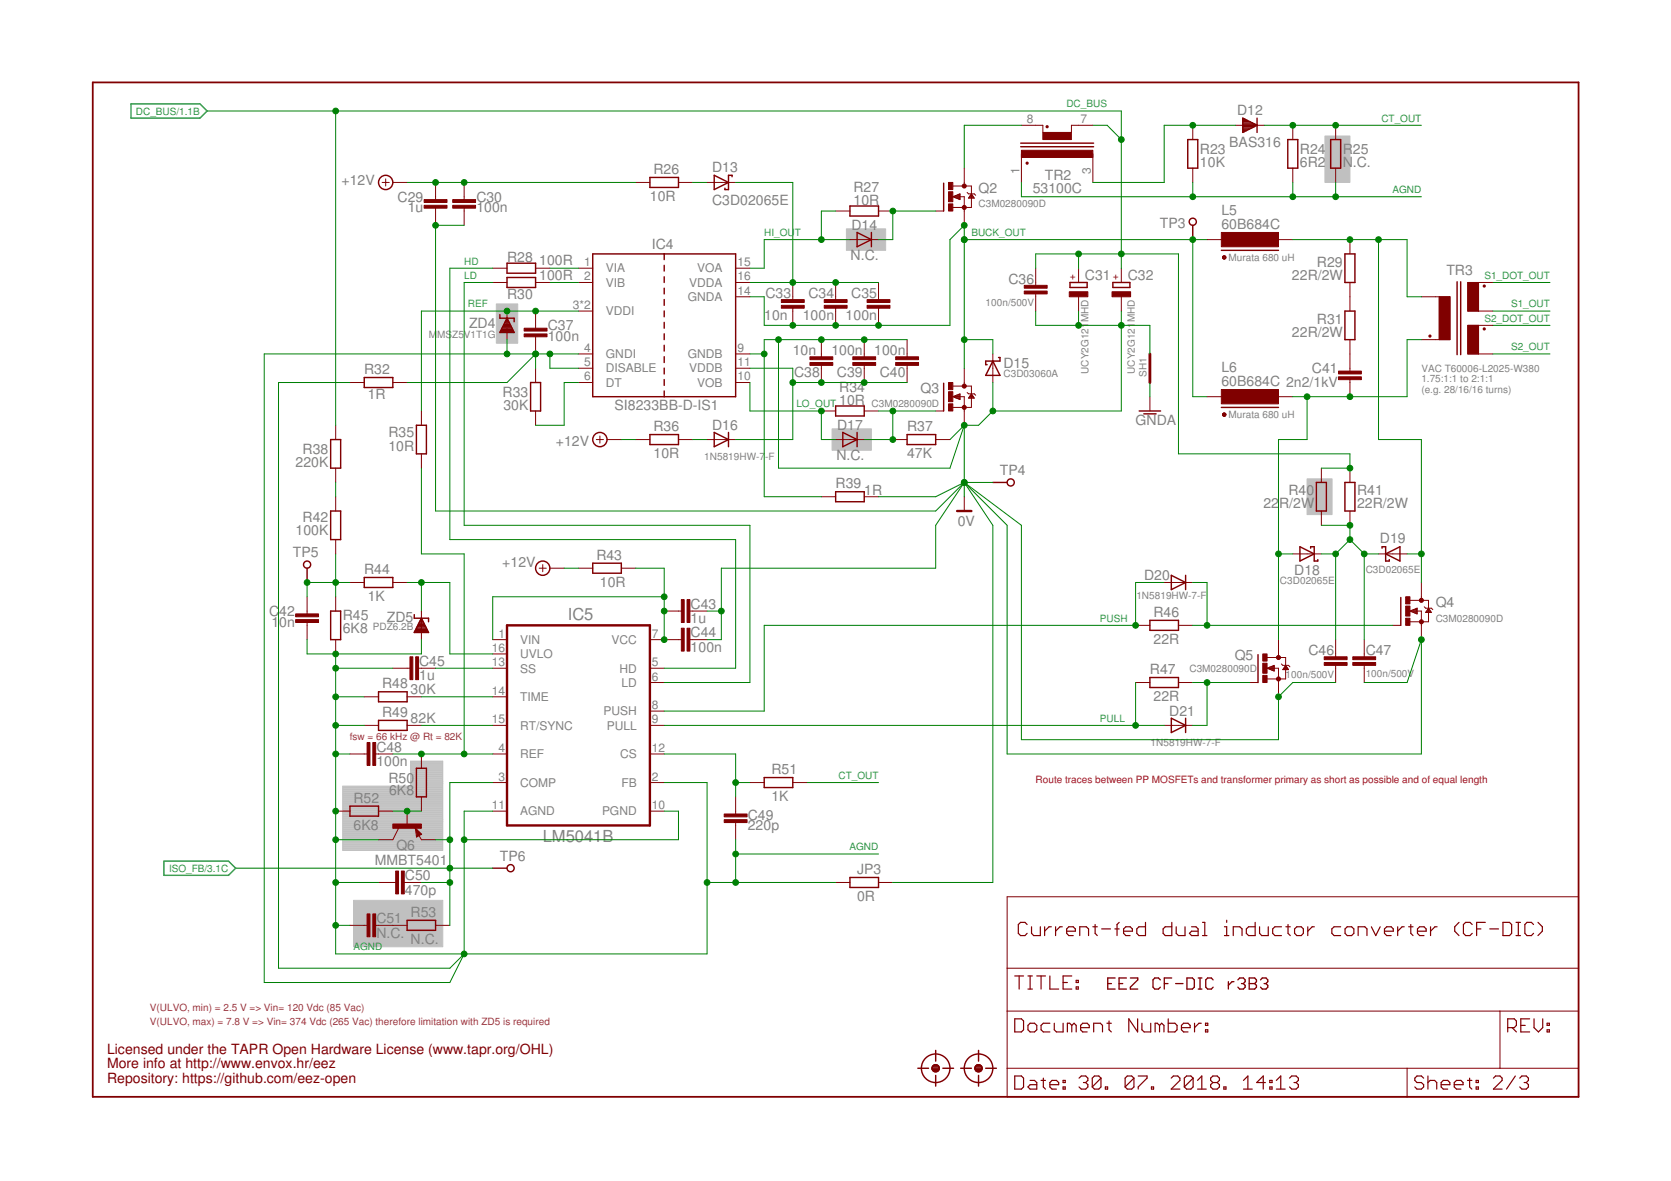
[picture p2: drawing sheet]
<svg xmlns="http://www.w3.org/2000/svg" width="297mm" height="210mm" viewBox="0 0 297 210" stroke-linecap="round" stroke-linejoin="round" font-family="sans-serif">
<g fill="#c0c0c0" stroke="#c0c0c0" stroke-width=".18">
<path d="M150.5 40.7h6.9v3.8h-6.9z"/>
<path d="M147.9 76.2h7v3.8h-7z"/>
<path d="M88.2 54h3.8v7h-3.8z"/>
<path d="M62.8 160h15.9v8.3h-15.9z"/>
<path d="M232.3 85.1h4.5v6.4h-4.5z"/>
<path d="M235.5 24.2h4.5v8.2h-4.5z"/>
</g>
<g fill="none" stroke="#c0c0c0" stroke-width=".18">
<path d="M60.9 140h17.8M60.9 139.8h17.8M73 139.6h5.7M73 139.5h5.7M73 139.3h5.7M73 139.2h5.7M73 139.1h5.7M73 139h5.7M73 138.9h5.7M73 138.7h5.7M73 138.6h5.7M73 138.5h5.7"/>
<path d="M73 138.4h5.7M73 138.3h5.7M73 138.1h5.7M73 138h5.7M73 137.9h5.7M73 137.8h5.7M73 137.6h5.7M73 137.5h5.7M73 137.4h5.7M73 137.3h5.7M73 137.2h5.7M73 137.1h5.7"/>
<path d="M73 136.9h5.7M73 136.8h5.7M73 136.7h5.7M73 136.6h5.7M73 136.4h5.7M73 136.3h5.7M73 136.2h5.7M73 136.1h5.7M73 136h5.7M73 135.8h5.7M73 135.7h5.7M73 135.6h5.7"/>
<path d="M73 135.5h5.7M73 135.4h5.7M78.7 139.7h-17.8v11.5h17.8v-15.9h-5.7v4.4M60.9 151h17.8M60.9 150.9h17.8M60.9 150.8h17.8M60.9 150.7h17.8M60.9 150.6h17.8M60.9 150.4h17.8M60.9 150.3h17.8M60.9 150.2h17.8M60.9 150.1h17.8"/>
<path d="M60.9 150h17.8M60.9 149.8h17.8M60.9 149.7h17.8M60.9 149.6h17.8M60.9 149.5h17.8M60.9 149.4h17.8M60.9 149.2h17.8M60.9 149.1h17.8M60.9 149h17.8M60.9 148.9h17.8M60.9 148.8h17.8M60.9 148.6h17.8"/>
<path d="M60.9 148.5h17.8M60.9 148.4h17.8M60.9 148.3h17.8M60.9 148.1h17.8M60.9 148h17.8M60.9 147.9h17.8M60.9 147.8h17.8M60.9 147.7h17.8M60.9 147.6h17.8M60.9 147.4h17.8M60.9 147.3h17.8M60.9 147.2h17.8"/>
<path d="M60.9 147.1h17.8M60.9 146.9h17.8M60.9 146.8h17.8M60.9 146.7h17.8M60.9 146.6h17.8M60.9 146.5h17.8M60.9 146.3h17.8M60.9 146.2h17.8M60.9 146.1h17.8M60.9 146h17.8M60.9 145.9h17.8M60.9 145.7h17.8"/>
<path d="M60.9 145.6h17.8M60.9 145.5h17.8M60.9 145.4h17.8M60.9 145.2h17.8M60.9 145.1h17.8M60.9 145h17.8M60.9 144.9h17.8M60.9 144.8h17.8M60.9 144.7h17.8M60.9 144.5h17.8M60.9 144.4h17.8M60.9 144.3h17.8"/>
<path d="M60.9 144.2h17.8M60.9 144h17.8M60.9 143.9h17.8M60.9 143.8h17.8M60.9 143.7h17.8M60.9 143.6h17.8M60.9 143.4h17.8M60.9 143.3h17.8M60.9 143.2h17.8M60.9 143.1h17.8M60.9 143h17.8M60.9 142.8h17.8"/>
<path d="M60.9 142.7h17.8M60.9 142.6h17.8M60.9 142.5h17.8M60.9 142.4h17.8M60.9 142.2h17.8M60.9 142.1h17.8M60.9 142h17.8M60.9 141.9h17.8M60.9 141.8h17.8M60.9 141.6h17.8M60.9 141.5h17.8M60.9 141.4h17.8"/>
<path d="M60.9 141.3h17.8M60.9 141.2h17.8M60.9 141h17.8M60.9 140.9h17.8M60.9 140.8h17.8M60.9 140.7h17.8M60.9 140.5h17.8M60.9 140.4h17.8M60.9 140.3h17.8M60.9 140.2h17.8M60.9 140.1h17.8"/>
</g>
<g fill="none" stroke="#800000" stroke-width=".21">
<path d="M180.4 173.5h1.5M181.2 173.5v2.3M182.6 164.3l-.4-.4h-.8l-.4 .4v1.6l.4 .4h.8l.4-.4M182.7 173.5h.8M182.7 175.8h.8M183.1 173.5v2.3M183.4 164.7v1.2l.3 .4h1.2v-1.6M184.3 173.5h1.5M185.1 173.5v2.3M185.7 164.7v1.6M186.6 173.5v2.3h1.6M186.9 164.7h-.4l-.8 .8"/>
<path d="M187.6 164.7v1.6M188.8 164.7h-.4l-.8 .8M189 174.6h.7M189.6 165.5h1.6v-.4l-.4-.4h-.8l-.4 .4v.8l.4 .4h.8M190.5 173.5h-1.5v2.3h1.5M191.3 175.4h.4v.4h-.4zM191.3 174.2h.4v.4h-.4zM191.9 166.3v-1.6h1.2l.4 .4v1.2M194.3 164.7h.8M194.7 164.3v1.6l.4 .4M195.8 165.1h1.6M198.2 165.1h.7"/>
<path d="M198.9 163.9l-.3 .4v2M199.7 165.5h1.6v-.4l-.4-.4h-.8l-.4 .4v.8l.4 .4h.8M203.6 163.9v2.4h-1.1l-.4-.4v-.8l.4-.4h1.1M208.3 163.9v2.4h-1.2l-.3-.4v-.8l.3-.4h1.2M209.1 164.7v1.2l.4 .4h1.2v-1.6M211.8 164.7h.8l.4 .4v1.2h-1.2l-.4-.4 .4-.4h1.2M213.8 163.9h.4v2.4M213.8 166.3h.7M217.7 166.3h.7M217.7 164.7h.4v1.6M218.1 163.6v.3M219.2 166.3v-1.6h1.2l.4 .4v1.2"/>
<path d="M223.1 163.9v2.4h-1.1l-.4-.4v-.8l.4-.4h1.1M223.9 164.7v1.2l.4 .4h1.1v-1.6M227.8 164.7h-1.2l-.4 .4v.8l.4 .4h1.2M228.6 164.7h.8M229 164.3v1.6l.4 .4M230.1 165.1l.4-.4h.8l.4 .4v.8l-.4 .4h-.8l-.4-.4zM232.5 164.7v1.6M233.6 164.7h-.3l-.8 .8M238.3 164.7h-1.1l-.5 .4v.8l.5 .4h1.1M239.5 164.7h.8l.4 .4v.8l-.4 .4h-.8l-.4-.4v-.8zM241.4 166.3v-1.6h1.2l.4 .4v1.2M243.8 164.7l.8 1.6 .7-1.6"/>
<path d="M246.1 165.5h1.6v-.4l-.4-.4h-.8l-.4 .4v.8l.4 .4h.8M248.5 164.7v1.6M249.6 164.7h-.4l-.7 .8M250.4 164.7h.8M250.8 164.3v1.6l.4 .4M252 165.5h1.5v-.4l-.4-.4h-.8l-.3 .4v.8l.3 .4h.8M254.3 164.7v1.6M255.5 164.7h-.4l-.8 .8M259.4 163.9l-.8 .8v.8l.8 .8M261.7 164.3l-.4-.4h-.8l-.4 .4v1.6l.4 .4h.8l.4-.4M262.5 165.1h.7M264 163.9h-1.5v2.4"/>
<path d="M264.8 165.1h1.6M267.2 163.9h1.1l.4 .4v1.6l-.4 .4h-1.1zM269.5 163.9h.8M269.5 166.3h.8M269.9 163.9v2.4M272.6 164.3l-.4-.4h-.8l-.3 .4v1.6l.3 .4h.8l.4-.4M273.4 163.9l.8 .8v.8l-.8 .8M180.4 181.1h1.2l.3 .4v1.5l-.3 .4h-1.2zM180.4 191.2h1.2l.3 .4v1.6l-.3 .4h-1.2zM182.7 182.2l.4-.3h.8l.4 .3v.8l-.4 .4h-.8l-.4-.4zM183.1 192h.8l.4 .4v1.2h-1.2l-.4-.4 .4-.4h1.2M185.1 192h.7"/>
<path d="M185.5 191.6v1.6l.3 .4M186.6 192.8h1.6v-.4l-.4-.4h-.8l-.4 .4v.8l.4 .4h.8M186.6 181.9h-1.1l-.4 .3v.8l.4 .4h1.1M187.4 181.9v1.1l.4 .4h1.2v-1.5M189 193.2h.4v.4h-.4zM189 192h.4v.4h-.4zM190.5 182.2l-.4-.3h-.4v1.5M190.5 182.2l.4-.3 .4 .3v1.2M190.5 182.2v1.2M191.8 191.6l.4-.4h.8l.4 .4v.4l-.4 .4M192.1 182.6h1.5v-.4l-.3-.3h-.8l-.4 .3v.8l.4 .4h.8M192.6 192.4h.4"/>
<path d="M193 192.4l.4 .4v.4l-.4 .4h-.8l-.4-.4M194.4 183.4v-1.5h1.2l.4 .3v1.2M195.7 191.6v1.6l-.4 .4h-.8l-.3-.4M195.7 191.6l-.4-.4h-.8l-.3 .4v1.6M195.7 191.6l-1.5 1.6M196.5 193.2h.4v.4h-.4zM196.8 181.9h.7M197.1 181.5v1.5l.4 .4M201.6 191.6v1.6l-.4 .4h-.8l-.4-.4M201.6 191.6l-.4-.4h-.8l-.4 .4v1.6M201.6 191.6l-1.6 1.6M202.2 181.1v2.3l-1.5-2.3v2.3"/>
<path d="M202.3 191.2h1.6v.4l-1.6 1.6v.4M203 181.9v1.1l.4 .4h1.2v-1.5M204.7 193.2h.4v.4h-.4zM206.1 182.2l-.4-.3h-.4v1.5M206.1 182.2v1.2M206.1 182.2l.4-.3 .4 .3v1.2M207.7 181.1v2.3h1.2l.3-.4v-.8l-.3-.3h-1.2M208.2 191.6l.4-.4h.8l.3 .4v.4l-1.5 1.6h1.5M210 182.6h1.6v-.4l-.4-.3h-.8l-.4 .3v.8l.4 .4h.8M212.1 191.6v1.6l-.4 .4h-.8l-.4-.4M212.1 191.6l-.4-.4h-.8l-.4 .4v1.6M212.1 191.6l-1.6 1.6"/>
<path d="M212.3 181.9v1.5M212.9 193.6h1.5M212.9 192l.7-.8v2.4M213.5 181.9h-.4l-.8 .7M214.3 183h.4v.4h-.4zM214.3 181.9h.4v.3h-.4zM215.6 192.4l-.4 .4v.4l.4 .4h.8l.4-.4v-.4l-.4-.4M215.6 192.4l-.4-.4v-.4l.4-.4h.8l.4 .4v.4l-.4 .4M215.6 192.4h.8M217.6 193.2h.3v.4h-.3zM221 193.6h1.6M221 192l.8-.8v2.4"/>
<path d="M224.9 192.4h-1.5l1.2-1.2v2.4M225.7 193.2h.4v.4h-.4zM225.7 192h.4v.4h-.4zM226.9 193.6h1.6M226.9 192l.8-.8v2.4M229.2 191.6l.4-.4h.8l.4 .4v.4l-.4 .4M230 192.4h.4M230.4 192.4l.4 .4v.4l-.4 .4h-.8l-.4-.4M253.1 191.6l-.4-.4h-.8l-.4 .4v.4l.4 .4h.8l.4 .4v.4l-.4 .4h-.8l-.4-.4M253.8 192.4l.4-.4h.8l.4 .4v1.2M253.8 191.2v2.4M256.2 192.8h1.5v-.4l-.4-.4h-.7l-.4 .4v.8l.4 .4h.7"/>
<path d="M258.5 192.8h1.6v-.4l-.4-.4h-.8l-.4 .4v.8l.4 .4h.8M260.9 192h.7M261.2 191.6v1.6l.4 .4M262.4 193.2h.4v.4h-.4zM262.4 192h.4v.4h-.4zM265.5 191.6l.4-.4h.7l.4 .4v.4l-1.5 1.6h1.5M268 182.6h1.2l.4-.4v-.7l-.4-.4h-1.2v2.3M268.8 182.6l.8 .8M269.4 191.2l-1.6 2.4M270.2 191.6l.3-.4h.8l.4 .4v.4l-.4 .4M270.3 182.2h.8M270.9 192.4h.4"/>
<path d="M271.3 192.4l.4 .4v.4l-.4 .4h-.8l-.3-.4M271.9 181.1h-1.6v2.3h1.6M272.7 181.1v1.5l.8 .8 .7-.8v-1.5M275 183h.4v.4h-.4zM275 181.9h.4v.3h-.4z"/>
</g>
<g fill="none" stroke="#800000" stroke-width=".32">
<path d="M16.5 14.6h264.1v180.3h-264.1z"/>
<circle cx="182.6" cy="29" r=".13"/>
<circle cx="186.1" cy="22.5" r=".13"/>
<circle cx="254.2" cy="59.7" r=".13"/>
<circle cx="263.8" cy="50.8" r=".13"/>
<circle cx="263.8" cy="58.5" r=".13"/>
</g>
<g fill="none" stroke="#800000" stroke-width=".18">
<path d="M67.9 32.4h1.3M68.6 31.8v1.3M69.8 32.4h2.6M77.4 32.4v3.1M77.4 37v3M82.5 32.4v3.1M82.5 37v3M113 32.4h2.5M120.6 32.4h2.5M125.7 32.4h5.1M148.5 37.5h2.6M156.2 37.5h2.5"/>
<path d="M166.3 37.5h1.4M169.4 35l1.2-.5v1zM169.4 33.1h3.3v3.8h-3.3M169.5 35h1.1M169.6 34.9h1M169.8 35.1h.8M169.9 34.8h.7M170.1 35.3h.5M170.2 34.6h.4M170.4 35.4h.2M170.5 34.5h.1M170.5 35h.9v5"/>
<path d="M171.4 29.9v3.2M171.9 34.2l.3 .3h1l.2 .2M172.2 35.1h.9M172.3 35h.7M172.4 34.9h.6M172.5 34.8h.4M172.6 34.6h.2M172.6 34.5h.1M172.7 34.5l.5 .7h-1zM181.6 27.3v5.1M181.6 22.3h3.8v1.2M194.3 27.3v5.1"/>
<path d="M194.3 22.3h-3.8v1.2M212 22.3v2.5M212 29.9v2.5M219.6 22.3h5.1M229.8 22.3v2.5M229.8 29.9v2.5M237.4 22.3v2.5M237.4 29.9v2.5M87.6 50.2h2.5M87.6 47.7h2.5M90.1 55.3v5.1M95.2 55.3v3"/>
<path d="M95.2 59.9v3M95.2 50.2h2.5M95.2 47.7h2.5M102.8 50.2h2.6M102.8 47.7h2.6M102.8 55.3h2.6M130.8 50.2h2.5M130.8 47.7h2.5M130.8 52.7h2.5M140.9 50.2v3.1M140.9 54.8v3M148.5 50.2v3.1"/>
<path d="M148.5 54.8v3M151.1 42.6h5.1M156.2 50.2v3.1M156.2 54.8v3M184.1 47.7v3M184.1 52.2v3.1M191.7 47.7v2.5M191.7 52.7v2.6M199.3 47.7v2.5M199.3 52.7v2.6M214.6 42.6h2.5M227.3 42.6h2.5"/>
<path d="M240 42.6v2.5M240 50.2v5.1M252.7 52.7h5v7.7h-5M255.8 52.7v7.7M262.8 50.2v5.1M262.8 57.8v5.1M265.4 50.2h-4.5v5.1h4.5M265.4 57.8h-4.5v5.1h4.5M59.7 75.6v2.5M62.2 68h2.5M69.8 68h2.6M74.9 73v2.6"/>
<path d="M95.2 65.4v2.6M95.2 73v2.6M102.8 62.9h2.6M102.8 68h2.6M102.8 65.4h2.6M106 78.1h1.3M106.6 77.5v1.3M107.9 78.1h2.5M113 78.1h2.5M120.6 78.1h2.5M125.7 78.1h5.1M130.8 62.9h2.5"/>
<path d="M130.8 68h2.5M130.8 65.4h2.5M146 73h2.5M146 60.4v3M146 64.9v3.1M148.5 78.1h5.1M153.6 73h2.6M153.6 60.4v3M153.6 64.9v3.1M158.7 78.1h2.5M161.2 60.4v3M161.2 64.9v3.1"/>
<path d="M166.3 73h1.4M166.3 78.1h2.6M169.4 70.5l1.2-.5v1zM169.4 68.6h3.3v3.8h-3.3M169.5 70.5h1.1M169.6 70.6h1M169.8 70.4h.8M169.9 70.7h.7M170.1 70.2h.5M170.2 70.8h.4M170.4 70.1h.2M170.5 71h.1"/>
<path d="M170.5 70.5h.9v5.1M171.4 65.4v3.2M171.9 69.8l.3 .2h1l.2 .3M172.2 70.7h.9M172.3 70.6h.8M172.4 70.5h.6M172.4 70.4h.5M172.5 70.2h.3M172.6 70.1h.1M172.7 70l.5 .8h-1zM176.5 62.9v5.1M204.4 70.5v2.5"/>
<path d="M214.6 70.5h2.5M227.3 70.5h2.5M240 60.4v5.6M240 67.5v3M59.7 83.2v2.5M59.7 88.3v2.5M59.7 95.9v2.5M74.9 80.7v2.5M146 88.3h2.5M153.6 88.3h2.6M171.4 88.3v2.5M229.8 98.4h5.1"/>
<path d="M234.9 83.2v2.5M234.9 90.8v2.6M240 83.2v2.5M240 90.8v2.6M245 98.4h5.1M54.6 106.1v3M54.6 110.6v3.1M59.7 106.1v2.5M59.7 113.7v2.5M62.2 103.5h2.5M69.8 118.8h3.1M69.8 103.5h2.6"/>
<path d="M74.4 118.8h3M74.9 108.6v5.1M87.6 113.7h2.5M87.6 118.8h2.5M87.6 116.2h2.5M95.8 101h1.3M96.5 100.4v1.2M97.7 101h2.6M102.8 101h2.6M110.4 101h2.6M115.5 113.7h5.6M115.5 118.8h2.6"/>
<path d="M118.1 108.6h3M122.6 113.7h3.1M122.6 108.6h3.1M201.9 111.1h2.5M206.9 103.5h5.1M209.5 111.1h2.5M225.2 118.8l1.3-.5v1zM225.3 116.9h3.2v3.8h-3.3M225.4 118.7l1.9 .1v5M225.4 118.8h1.1M225.7 118.6h.8M225.7 119h.8"/>
<path d="M226 118.5h.5M226 119.1h.5M226.3 118.4h.2M226.3 119.2h.2M227.3 113.7v3.2M227.8 118l.2 .3h1l.3 .2M228.1 119h.9M228.2 118.8h.7M228.2 118.7h.7M228.3 118.6h.5M228.4 118.5h.3M228.5 118.4h.1"/>
<path d="M228.5 118.3l.5 .7h-1zM237.4 113.7v3M237.4 118.3v3M242.5 113.7v3M242.5 118.3v3M247.6 111.1h1.4M250.6 108.6l1.3-.5v1zM250.7 106.7h3.2v3.8h-3.3M250.7 108.6h1.2M250.9 108.7h1M251 108.5h.9M251.2 108.8h.7"/>
<path d="M251.3 108.4h.6M251.5 108.9h.4M251.6 108.2h.3M251.8 108.6h.9v5.1M251.8 109.1h.1M251.9 108.1h.1M252.7 103.5v3.2M253.2 107.8l.2 .3h1l.3 .3M253.4 108.8h1M253.5 108.7h.8M253.6 108.6h.7M253.7 108.5h.5"/>
<path d="M253.8 108.4h.3M253.9 108.2h.1M253.9 108.1l.5 .8h-1zM62.2 134h3.1M64.7 128.9h2.6M64.7 123.8h2.6M66.8 134h3M72.4 128.9h2.5M72.4 123.8h2.5M74.9 134v2.5M87.6 139.1h2.5M87.6 134h2.5"/>
<path d="M87.6 128.9h2.5M87.6 123.8h2.5M115.5 139.1h2.6M115.5 134h2.6M115.5 121.3h2.6M115.5 126.4h2.6M115.5 128.9h2.6M133.3 139.1h2.5M140.9 139.1h2.6M201.9 121.3h2.5M206.9 128.9h5.1M209.5 121.3h2.5"/>
<path d="M222.2 121.3h1.4M59.7 144.2h2.5M67.3 144.2h2.5M67.3 156.8h3M70.8 147.2l-1 2h-2.5M71.9 156.8h3M72.4 144.2v2.5M73.8 147.2l1.2 1.1-1 .5zM74.5 148.5l.4 .7h2.5M74.9 141.6v2.6M87.6 144.2h2.5M115.5 144.2h2.6"/>
<path d="M130.8 141.6v3.1M130.8 146.2v3M148.5 156.8h2.6M156.2 156.8h2.5M179 159.4h101.6v35.5h-101.6zM62.2 164.5h3.1M66.8 164.5h5.6M77.4 164.5h2.6M179 179.7h101.6M179 172.1h101.6M266.6 179.7v10.2M179 189.9h101.6"/>
<path d="M250.1 189.9v5"/>
</g>
<g fill="none" stroke="#800000" stroke-width=".23">
<path d="M196.9 174.8h.7M198.2 173.8h-1.3v2h1.3M198.9 174.8h.7M200.2 173.8h-1.3v2h1.3M200.9 173.8h1.3v.4l-1.3 1.3v.3h1.3M206.3 174.2l-.4-.4h-.6l-.3 .4v1.3l.3 .3h.6l.4-.3M207 174.8h.6M208.3 173.8h-1.3v2M209 174.8h1.3M211 173.8h1l.3 .4v1.3l-.3 .3h-1zM213 173.8h.7M213 175.8h.7"/>
<path d="M213.3 173.8v2M215.6 174.2l-.3-.4h-.6l-.4 .4v1.3l.4 .3h.6l.3-.3M218.4 174.5v1.3M219.4 174.5h-.4l-.6 .6M220 174.2l.4-.4h.6l.3 .4v.3l-.3 .3M220.7 174.8h.3M221 174.8l.3 .3v.4l-.3 .3h-.6l-.4-.3M222.1 173.8h.9l.4 .4v.3l-.4 .3 .4 .3v.4l-.4 .3h-.9zM222.1 174.8h.9M224.1 174.2l.3-.4h.6l.4 .4v.3l-.4 .3M224.7 174.8h.3M225 174.8l.4 .3v.4l-.4 .3h-.6l-.3-.3"/>
</g>
<g fill="none" stroke="#800000" stroke-width=".25">
<path d="M115.5 31.5h5.1v1.8h-5.1zM127 31.2l2.5 1.2-2.5 1.3zM130.1 31.4v-.2h-.6v2.5h-.6v-.3M151.1 36.6h5.1v1.8h-5.1zM167.7 32.6v4.9M181.4 25.4h13M181.4 26.1h13M211.1 24.8h1.8v5.1h-1.8zM220.9 21l2.6 1.3-2.6 1.2zM220.9 23.4h.3M220.9 23.2h.7M220.9 23h1.2"/>
<path d="M220.9 22.8h1.6M220.9 22.5h2M220.9 22.3h2.5M220.9 22.1h2.2M220.9 21.9h1.8M220.9 21.6h1.3M220.9 21.4h.9M220.9 21.2h.4M223.5 21v2.5M228.9 24.8h1.8v5.1h-1.8zM236.5 24.8h1.8v5.1h-1.8zM88.9 55.9v.7h2.5v.6"/>
<path d="M88.9 59h2.4M89 58.7h2.2M89.2 58.5h1.9M89.3 58.3h1.7M89.4 58.1h1.5M89.5 57.8h1.3M89.6 57.6h1.1M89.7 57.4h.9M89.8 57.2h.6M89.9 57h.4M90 56.7h.2M90.1 49.3h5.1v1.8h-5.1z"/>
<path d="M90.1 46.8h5.1v1.8h-5.1zM90.1 56.6l1.3 2.5h-2.5zM105.4 45.1h25.4v25.4h-25.4zM118.1 45.1v1M118.1 47.2v1M118.1 49.2v1M118.1 51.2v1M118.1 53.2v1.1M118.1 55.3v1M118.1 57.3v1M118.1 59.3v1.1M152.4 41.3l2.5 1.3-2.5 1.3z"/>
<path d="M154.9 41.3v2.6M190.2 50.2h3.1v.9h-3.1zM197.8 50.2h3.1v.9h-3.1zM212 40v2.6M217.1 44.5h10.2M217.4 45.8h.4M217.4 45.6a.25 .25 0 0 0 .2 .4 .25 .25 0 0 0 .2-.4M217.4 45.6l.2-.1 .2 .1M217.4 45.6h.4M239.1 45.1h1.8v5.1h-1.8zM239.1 55.3h1.8v5.1h-1.8zM259 50.1v12.9"/>
<path d="M259.7 50.1v12.9M58.8 78.1h1.8v5.1h-1.8zM64.7 67.1h5.1v1.8h-5.1zM74 75.6h1.8v5.1h-1.8zM94.3 68h1.8v5h-1.8zM115.5 77.2h5.1v1.8h-5.1zM118.1 61.4v1M118.1 63.4v1M118.1 65.4v1.1M118.1 67.5v1M118.1 69.5v1M127 76.9l2.5 1.2-2.5 1.3z"/>
<path d="M129.5 76.9v2.5M148.5 72.2h5.1v1.7h-5.1zM149.8 76.9l2.6 1.2-2.6 1.3zM152.4 76.9v2.5M161.2 77.2h5.1v1.8h-5.1zM167.7 68.1v4.9M176.5 64.2l1.3 2.5h-2.6zM177.5 63.5h.3v.7h-2.6v.6h.3M202.5 73h3.8M203.3 73.6h2.2M217.1 72.4h10.2M217.4 73.6h.5"/>
<path d="M217.4 73.9h.4M217.9 73.6a.26 .26 0 0 0-.4-.1 .26 .26 0 0 0-.1 .3 .26 .26 0 0 0 .4 .1M217.9 73.6l-.1 .3M58.8 90.8h1.8v5.1h-1.8zM148.5 87.4h5.1v1.8h-5.1zM176.5 85.7h2.5M231.1 97.2l2.5 1.2-2.5 1.3zM233 97.4v-.2h.6v2.5h.7v-.2M234 85.7h1.8v5.1h-1.8zM239.1 85.7h1.8v5.1h-1.8zM245.7 97.4v-.2h.6v2.5h.7v-.2M246.3 98.4l2.6-1.2v2.5z"/>
<path d="M54.6 101v2.5M58.8 108.6h1.8v5.1h-1.8zM64.7 102.6h5.1v1.8h-5.1zM73.6 109.2v.7h2.6v.6M73.7 112.3h2.4M73.8 112.1h2.2M73.9 111.8h2M74 111.6h1.8M74.1 111.4h1.6M74.3 111.2h1.2M74.4 111h1M74.5 110.7h.8"/>
<path d="M74.6 110.5h.6M74.7 110.3h.4M74.8 110.1h.2M74.9 109.9l1.3 2.5h-2.6zM105.4 100.1h5v1.8h-5zM204.4 110.3h5.1v1.7h-5.1zM208.2 102.3l2.6 1.2-2.6 1.3zM210.8 102.3v2.5M223.6 116.4v4.9M249 106.2v4.9M67.3 128h5.1v1.8h-5.1zM67.3 123h5.1v1.7h-5.1z"/>
<path d="M74 136.5h1.8v5.1h-1.8zM135.8 138.2h5.1v1.8h-5.1zM204.4 120.4h5.1v1.8h-5.1zM208.2 127.7l2.6 1.2-2.6 1.3zM210.8 127.7v2.5M62.2 143.3h5.1v1.8h-5.1zM74.3 148.2v-.4l.2 .4-.4 .3-.1-1 .8 .7-.7 .4M87.6 154.3h2.5M151.1 156h5.1v1.7h-5.1zM72.4 163.6h5v1.8h-5zM163.2 189.9h1.9M165.7 189.8h1.3"/>
<path d="M165.7 190.1h1.2M165.7 189.6a.63 .63 0 0 1 .6-.4 .63 .63 0 0 1 .6 .4M165.7 189.6a.63 .63 0 0 0 .3 .8 .63 .63 0 0 0 .8-.1M165.7 189.6h1.2M165.8 190.3h1M165.9 189.4h.8M166.3 186.7v1.9M166.3 191.1v1.9M166.9 189.6l.1 .3M167 189.9l-.2 .4M167.6 189.9h1.9M170.8 189.9h1.9"/>
<path d="M173.3 189.8h1.3M173.3 190.1h1.2M173.4 189.6a.62 .62 0 0 1 .5-.4 .62 .62 0 0 1 .6 .4M173.4 189.6a.64 .64 0 0 0 .4 .9 .64 .64 0 0 0 .8-.6M173.4 189.6h1.1M173.5 190.3h.9M173.5 189.4h.8M173.9 186.7v1.9M173.9 191.1v1.9M174.5 189.6l.1 .3M175.2 189.9h1.9"/>
<circle cx="68.6" cy="32.4" r="1.27"/>
<circle cx="212" cy="39.4" r=".64"/>
<circle cx="106.6" cy="78.1" r="1.27"/>
<circle cx="179.7" cy="85.7" r=".64"/>
<circle cx="54.6" cy="100.4" r=".64"/>
<circle cx="96.5" cy="101" r="1.27"/>
<circle cx="90.8" cy="154.3" r=".64"/>
<circle cx="166.3" cy="189.9" r="2.54"/>
<circle cx="173.9" cy="189.9" r="2.54"/>
</g>
<path d="M170.1 90.8h2.6M90.1 111.1h25.4v35.6h-25.4z" fill="none" stroke="#800000" stroke-width=".42"/>
<g fill="#800000" stroke="#800000" stroke-width=".18">
<path d="M93.2 58.3h4v.5h-4z"/>
<path d="M93.2 59.4h4v.5h-4z"/>
<path d="M138.9 54.3h4.1v.5h-4.1z"/>
<path d="M138.9 53.3h4.1v.5h-4.1z"/>
<path d="M224.5 120h.7v1.3h-.7z"/>
<path d="M224.5 116.2h.7v1.3h-.7z"/>
<path d="M224.5 117.9h.7v1.8h-.7z"/>
<path d="M249.9 109.9h.7v1.2h-.7z"/>
<path d="M249.9 106.1h.7v1.2h-.7z"/>
<path d="M249.9 107.7h.7v1.8h-.7z"/>
<path d="M66.3 132h.5v4h-.5z"/>
<path d="M65.3 132h.5v4h-.5z"/>
<path d="M73.9 116.7h.5v4.1h-.5z"/>
<path d="M72.9 116.7h.5v4.1h-.5z"/>
<path d="M168.6 36.2h.8v1.3h-.8z"/>
<path d="M168.6 32.4h.8v1.3h-.8z"/>
<path d="M168.6 34.1h.8v1.8h-.8z"/>
<path d="M168.6 71.8h.8v1.2h-.8z"/>
<path d="M168.6 68h.8v1.3h-.8z"/>
<path d="M168.6 69.6h.8v1.8h-.8z"/>
<path d="M122.1 111.7h.5v4h-.5z"/>
<path d="M121.1 111.7h.5v4h-.5z"/>
<path d="M128.7 144.7h4.1v.5h-4.1z"/>
<path d="M128.7 145.7h4.1v.5h-4.1z"/>
<path d="M66.3 162.4h.5v4.1h-.5z"/>
<path d="M65.3 162.4h.5v4.1h-.5z"/>
<path d="M52.6 110.1h4v.5h-4z"/>
<path d="M52.6 109.1h4v.5h-4z"/>
<path d="M71.4 154.8h.5v4.1h-.5z"/>
<path d="M70.3 154.8h.5v4.1h-.5z"/>
<path d="M122.1 106.6h.5v4h-.5z"/>
<path d="M121.1 106.6h.5v4h-.5z"/>
<path d="M146.5 54.3h4.1v.5h-4.1z"/>
<path d="M146.5 53.3h4.1v.5h-4.1z"/>
<path d="M154.1 54.3h4.1v.5h-4.1z"/>
<path d="M154.1 53.3h4.1v.5h-4.1z"/>
<path d="M144 63.4h4v.5h-4z"/>
<path d="M144 64.4h4v.5h-4z"/>
<path d="M151.6 63.4h4.1v.5h-4.1z"/>
<path d="M151.6 64.4h4.1v.5h-4.1z"/>
<path d="M159.2 63.4h4.1v.5h-4.1z"/>
<path d="M159.2 64.4h4.1v.5h-4.1z"/>
<path d="M80.5 35.5h4v.5h-4z"/>
<path d="M80.5 36.5h4v.5h-4z"/>
<path d="M75.4 35.5h4.1v.5h-4.1z"/>
<path d="M75.4 36.5h4.1v.5h-4.1z"/>
<path d="M217.1 41.3h10.2v2.6h-10.2z"/>
<path d="M217.1 69.2h10.2v2.6h-10.2z"/>
<path d="M235.4 116.7h4.1v.5h-4.1z"/>
<path d="M235.4 117.8h4.1v.5h-4.1z"/>
<path d="M237.9 67h4.1v.5h-4.1z"/>
<path d="M237.9 66h4.1v.5h-4.1z"/>
<path d="M240.5 116.7h4v.5h-4z"/>
<path d="M240.5 117.8h4v.5h-4z"/>
<path d="M197.7 51.9h3.3v.8h-3.3z"/>
<path d="M190.1 51.9h3.3v.8h-3.3z"/>
<path d="M255.8 52.7h1.9v7.7h-1.9z"/>
<path d="M260.9 50.2h1.9v5.1h-1.9z"/>
<path d="M260.9 57.8h1.9v5.1h-1.9z"/>
<path d="M69.8 146.5h5.1v.7h-5.1z"/>
<path d="M185.4 23.5h5.1v1.3h-5.1z"/>
<path d="M181.6 26.7h12.7v1.3h-12.7z"/>
<path d="M182.1 50.7h4v.5h-4z"/>
<path d="M182.1 51.7h4v.5h-4z"/>
</g>
<g fill="#800000" stroke="#800000" stroke-width=".18">
<circle cx="227.3" cy="116.9" r=".36"/>
<circle cx="227.3" cy="120.7" r=".36"/>
<circle cx="252.7" cy="106.7" r=".36"/>
<circle cx="252.7" cy="110.5" r=".36"/>
<circle cx="171.4" cy="33.1" r=".36"/>
<circle cx="171.4" cy="36.9" r=".36"/>
<circle cx="171.4" cy="68.6" r=".36"/>
<circle cx="171.4" cy="72.4" r=".36"/>
</g>
<path d="M204.4 62.9v5.1" fill="none" stroke="#800000" stroke-width=".51"/>
<g fill="none" stroke="#008000" stroke-width=".18">
<path d="M36.8 19.7h162.5v28M59.7 19.7v55.9M72.4 32.4h40.6M123.1 32.4h2.6M130.8 32.4h10.1v17.8M148.5 37.5h-2.5v5.1M166.3 37.5h-7.6v5.1h-2.5M181.6 22.3h-10.2v7.6M181.6 32.4v2.6h71.1M194.3 22.3h2.5l2.5 2.5M212 32.4v2.6M219.6 22.3h-12.7v10.1h-12.6"/>
<path d="M224.7 22.3h28M229.8 32.4v2.6M237.4 32.4v2.6M82.5 40h-5.1v50.8h88.9l5.1-5.1M87.6 47.7h-7.6v48.2h50.8v22.9h-12.7M87.6 50.2h-5.1v43.2h50.8v27.9h-15.2M97.7 50.2h5.1M97.7 47.7h5.1M102.8 55.3h-27.9v17.7M133.3 50.2h22.9M133.3 52.7h2.5v5.1h33.1v-15.2l2.5-2.6v25.4M151.1 42.6h-15.3v5.1h-2.5"/>
<path d="M171.4 42.6h43.2M184.1 47.7v-2.6h25.4v35.6h30.5v2.5h-5.1M184.1 55.3v2.5h20.3v5.1M191.7 45.1v2.6M191.7 55.3v2.5M199.3 55.3v17.7h-22.8M212 42.6v27.9h2.6M229.8 42.6h20.3v10.1h2.6M245 42.6v35.5h7.7v25.4M265.4 50.2h10.1M265.4 57.8h10.1M265.4 55.3h10.1"/>
<path d="M62.2 68h-12.7v104.1h30.5l2.5-2.6M90.1 60.4v2.5M95.2 65.4v-2.5l-5.1 5.1h-17.7M97.7 62.9v2.5h5.1M102.8 62.9h-55.8v111.7h33l2.5-5.1M102.8 68h-2.5v7.6h-5.1M110.4 78.1h2.6M123.1 78.1h2.6M133.3 62.9h2.5M133.3 65.4h7.6v12.7h-10.1M133.3 68v5h12.7v5.1h2.5M138.4 60.4v22.8h30.5l2.5-7.6"/>
<path d="M140.9 68h20.3M156.2 73h10.1M158.7 73v5.1h-5.1M161.2 60.4h-25.4v27.9h10.2M171.4 60.4h5.1v2.5M171.4 75.6v12.7M171.4 75.6l-2.5 2.5M176.5 68v5M176.5 73l-2.6 2.6h-2.5M204.4 68v2.5M232.3 70.5v7.6h-5v35.6M252.7 60.4h-2.6v10.1h-20.3"/>
<path d="M265.4 62.9h10.1M59.7 85.7v2.6M59.7 98.4v7.7M74.9 83.2v15.2h7.6v35.6M171.4 85.7l7.6 7.7v40.6h73.7v-20.3l-2.6 7.6h-7.6M171.4 85.7l5.1 7.7v63.4h-17.8M171.4 85.7l10.2 7.7v38.1h45.7v-7.7l2.5-2.5h7.6M171.4 85.7l-5.1 7.7v7.6h-38.1v12.7h-2.5M171.4 85.7l-5.1 2.6h-10.1M171.4 85.7h5.1M227.3 98.4h2.5M234.9 93.4h5.1v2.5"/>
<path d="M234.9 98.4h2.5M237.4 98.4v15.3M240 95.9l2.5 2.5M240 95.9l-2.6 2.5M242.5 98.4h2.5M242.5 98.4v15.3M250.1 98.4h2.6M54.6 113.7v2.5h20.3v-2.5M59.7 116.2v53.3h66v-30.4h-7.6M59.7 118.8h10.1M62.2 103.5h-7.6v2.6M72.4 103.5h7.6v12.7h7.6"/>
<path d="M74.9 103.5v5.1M77.4 118.8h10.2M100.3 101h2.5M113 101h5.1v12.7M118.1 106.1h-30.5v7.6M125.7 108.6h2.5M206.9 103.5h-5v7.6h-66.1v15.3h-17.7M212 111.1h35.6M212 103.5h2.6v7.6M59.7 128.9h5M59.7 134h2.5M59.7 123.8h5"/>
<path d="M69.8 134h17.8M74.9 128.9h12.7M74.9 123.8h12.7M87.6 139.1h-7.6v25.4M118.1 134h12.7v7.6M118.1 128.9h88.8M130.8 139.1h2.5M143.5 139.1h12.7M201.9 121.3v7.6M212 121.3h10.2M214.6 121.3v7.6h-2.6M41.9 154.3h45.7"/>
<path d="M59.7 156.8h7.6M59.7 149.2h7.6M69.8 144.2h5.1M74.9 156.8h5.1M77.4 149.2h2.6M87.6 144.2h-5.1v25.3M118.1 144.2h2.5v5h-38.1M125.7 156.8h22.8M130.8 149.2v7.6M130.8 151.8h25.4M59.7 164.5h2.5"/>
</g>
<g fill="#008000" stroke="#008000" stroke-width=".18">
<circle cx="199.3" cy="24.8" r=".51"/>
<circle cx="199.3" cy="45.1" r=".51"/>
<circle cx="59.7" cy="19.7" r=".51"/>
<circle cx="240" cy="83.2" r=".51"/>
<circle cx="191.7" cy="45.1" r=".51"/>
<circle cx="59.7" cy="134" r=".51"/>
<circle cx="59.7" cy="128.9" r=".51"/>
<circle cx="59.7" cy="123.8" r=".51"/>
<circle cx="59.7" cy="116.2" r=".51"/>
<circle cx="59.7" cy="156.8" r=".51"/>
<circle cx="130.8" cy="156.8" r=".51"/>
<circle cx="82.5" cy="169.5" r=".51"/>
<circle cx="95.2" cy="62.9" r=".51"/>
<circle cx="97.7" cy="62.9" r=".51"/>
<circle cx="59.7" cy="164.5" r=".51"/>
<circle cx="90.1" cy="62.9" r=".51"/>
<circle cx="59.7" cy="118.8" r=".51"/>
<circle cx="59.7" cy="149.2" r=".51"/>
<circle cx="59.7" cy="144.2" r=".51"/>
<circle cx="130.8" cy="151.8" r=".51"/>
<circle cx="125.7" cy="156.8" r=".51"/>
<circle cx="82.5" cy="149.2" r=".51"/>
<circle cx="229.8" cy="35" r=".51"/>
<circle cx="237.4" cy="35" r=".51"/>
<circle cx="212" cy="35" r=".51"/>
<circle cx="140.9" cy="50.2" r=".51"/>
<circle cx="148.5" cy="50.2" r=".51"/>
<circle cx="201.9" cy="111.1" r=".51"/>
<circle cx="201.9" cy="128.9" r=".51"/>
<circle cx="171.4" cy="42.6" r=".51"/>
<circle cx="171.4" cy="60.4" r=".51"/>
<circle cx="140.9" cy="57.8" r=".51"/>
<circle cx="148.5" cy="57.8" r=".51"/>
<circle cx="156.2" cy="57.8" r=".51"/>
<circle cx="171.4" cy="40" r=".51"/>
<circle cx="212" cy="42.6" r=".51"/>
<circle cx="214.6" cy="111.1" r=".51"/>
<circle cx="214.6" cy="121.3" r=".51"/>
<circle cx="252.7" cy="98.4" r=".51"/>
<circle cx="245" cy="42.6" r=".51"/>
<circle cx="240" cy="42.6" r=".51"/>
<circle cx="95.2" cy="55.3" r=".51"/>
<circle cx="90.1" cy="55.3" r=".51"/>
<circle cx="74.9" cy="103.5" r=".51"/>
<circle cx="59.7" cy="103.5" r=".51"/>
<circle cx="54.6" cy="103.5" r=".51"/>
<circle cx="158.7" cy="37.5" r=".51"/>
<circle cx="146" cy="42.6" r=".51"/>
<circle cx="146" cy="73" r=".51"/>
<circle cx="158.7" cy="73" r=".51"/>
<circle cx="158.7" cy="78.1" r=".51"/>
<circle cx="82.5" cy="32.4" r=".51"/>
<circle cx="77.4" cy="32.4" r=".51"/>
<circle cx="130.8" cy="139.1" r=".51"/>
<circle cx="80" cy="156.8" r=".51"/>
<circle cx="80" cy="154.3" r=".51"/>
<circle cx="80" cy="149.2" r=".51"/>
<circle cx="232.3" cy="70.5" r=".51"/>
<circle cx="240" cy="70.5" r=".51"/>
<circle cx="227.3" cy="98.4" r=".51"/>
<circle cx="242.5" cy="98.4" r=".51"/>
<circle cx="240" cy="95.9" r=".51"/>
<circle cx="237.4" cy="98.4" r=".51"/>
<circle cx="240" cy="93.4" r=".51"/>
<circle cx="118.1" cy="113.7" r=".51"/>
<circle cx="118.1" cy="108.6" r=".51"/>
<circle cx="118.1" cy="106.1" r=".51"/>
<circle cx="146" cy="68" r=".51"/>
<circle cx="153.6" cy="68" r=".51"/>
<circle cx="140.9" cy="68" r=".51"/>
<circle cx="171.4" cy="85.7" r=".51"/>
<circle cx="77.4" cy="40" r=".51"/>
<circle cx="153.6" cy="60.4" r=".51"/>
<circle cx="146" cy="60.4" r=".51"/>
<circle cx="138.4" cy="60.4" r=".51"/>
<circle cx="176.5" cy="73" r=".51"/>
<circle cx="171.4" cy="75.6" r=".51"/>
<circle cx="135.8" cy="62.9" r=".51"/>
<circle cx="199.3" cy="57.8" r=".51"/>
<circle cx="128.2" cy="108.6" r=".51"/>
<circle cx="227.3" cy="123.8" r=".51"/>
<circle cx="252.7" cy="113.7" r=".51"/>
<circle cx="191.7" cy="57.8" r=".51"/>
<circle cx="82.5" cy="134" r=".51"/>
<circle cx="74.9" cy="134" r=".51"/>
<circle cx="72.4" cy="144.2" r=".51"/>
<circle cx="212" cy="22.3" r=".51"/>
<circle cx="229.8" cy="22.3" r=".51"/>
<circle cx="237.4" cy="22.3" r=".51"/>
</g>
<path d="M23.3 18.5h12.2l1.3 1.2-1.3 1.3h-12.2zM29.1 153.1h11.5l1.3 1.2-1.3 1.3h-11.5z" fill="none" stroke="#008080" stroke-width=".25"/>
<g font-size="2.9" fill="#808080">
<text x="100.9" y="110.3">IC5</text>
<text x="96.5" y="149.6">LM5041B</text>
</g>
<g font-size="2.5" fill="#808080">
<text x="219.9" y="20.5">D12</text>
<text x="213.3" y="29.6">10K</text>
<text x="213.3" y="27.4">R23</text>
<text x="218.5" y="26.2">BAS316</text>
<text x="231.1" y="29.6">6R2</text>
<text x="231.1" y="27.4">R24</text>
<text x="238.7" y="29.6">N</text>
<text x="238.7" y="27.4">R</text>
<text x="240.5" y="29.6">.C.</text>
<text x="240.5" y="27.4">25</text>
<text x="60.7" y="32.9">+12V</text>
<text x="70.7" y="35.9">C29</text>
<text x="84.7" y="35.9">C30</text>
<text x="115.5" y="35.7">10R</text>
<text x="116.2" y="30.9">R26</text>
<text x="126.6" y="30.5">D13</text>
<text x="151.7" y="34.1">R27</text>
<text x="173.9" y="34.3">Q2</text>
<text x="183.6" y="34.3">53100C</text>
<text x="185.7" y="32">TR2</text>
<text x="72.5" y="37.8">1u</text>
<text x="84.7" y="37.8">100n</text>
<text x="126.6" y="36.5">C3D02065E</text>
<text x="151.3" y="40.8">D14</text>
<text x="151.7" y="36.4">10R</text>
<text x="206.2" y="40.6">TP3</text>
<text x="217.1" y="40.7">60B684C</text>
<text x="217.1" y="38.1">L5</text>
<text x="90.1" y="46.5">R28</text>
<text x="95.9" y="47.2">100R</text>
<text x="115.9" y="44.3">IC4</text>
<text x="151.2" y="46.2">N.C.</text>
<text x="234.1" y="47.4">R29</text>
<text x="90.1" y="53.1">R30</text>
<text x="95.9" y="49.7">100R</text>
<text x="136.1" y="53">C33</text>
<text x="143.7" y="53">C34</text>
<text x="151.3" y="53">C35</text>
<text x="179.3" y="50.5">C36</text>
<text x="192.9" y="49.7">C31</text>
<text x="200.5" y="49.7">C32</text>
<text x="229.7" y="49.7">22R/2W</text>
<text x="257.1" y="48.9">TR3</text>
<text x="83.4" y="58.3">ZD4</text>
<text x="97.4" y="58.7">C37</text>
<text x="135.8" y="56.8">10n</text>
<text x="142.7" y="56.8">100n</text>
<text x="150.3" y="56.8">100n</text>
<text x="229.7" y="59.9">22R/2W</text>
<text x="234.1" y="57.6">R31</text>
<text x="97.4" y="60.6">100n</text>
<text x="140.9" y="63.2">10n</text>
<text x="147.8" y="63.2">100n</text>
<text x="155.4" y="63.2">100n</text>
<text x="178.4" y="65.4">D15</text>
<text x="64.7" y="66.5">R32</text>
<text x="65.4" y="70.9">1R</text>
<text x="89.4" y="70.6">R33</text>
<text x="141.2" y="67">C38</text>
<text x="148.8" y="67">C39</text>
<text x="149.2" y="71.9">10R</text>
<text x="149.2" y="69.7">R34</text>
<text x="156.4" y="67">C40</text>
<text x="163.6" y="69.9">Q3</text>
<text x="217.1" y="68.6">60B684C 2n2/1kV</text>
<text x="217.1" y="66.1">L6</text>
<text x="233.2" y="66.3">C41</text>
<text x="69" y="77.6">R35</text>
<text x="89.5" y="72.8">30K</text>
<text x="109.2" y="72.8">SI8233BB-D-IS1</text>
<text x="116.2" y="76.6">R36</text>
<text x="126.6" y="76.4">D16</text>
<text x="148.8" y="76.4">D17</text>
<text x="161.2" y="76.6">R37</text>
<text x="201.9" y="75.6">GNDA</text>
<text x="52.5" y="83">220K</text>
<text x="53.8" y="80.8">R38</text>
<text x="69" y="80.1">10R</text>
<text x="98.8" y="79.3">+12V</text>
<text x="116.2" y="81.4">10R</text>
<text x="148.7" y="81.7">N.C.</text>
<text x="161.2" y="81.4">47K</text>
<text x="148.5" y="86.8">R39</text>
<text x="153.6" y="88.1">1R</text>
<text x="177.8" y="84.5">TP4</text>
<text x="229" y="88.1">R40</text>
<text x="241.2" y="88.1">R41</text>
<text x="52.5" y="95">100K</text>
<text x="53.8" y="92.8">R42</text>
<text x="170.3" y="93.5">0V</text>
<text x="224.6" y="90.3">22</text>
<text x="227.4" y="90.3">R/2W</text>
<text x="241.2" y="90.3">22R/2W</text>
<text x="52" y="99.1">TP5</text>
<text x="89.3" y="100.9">+12V</text>
<text x="106" y="99.5">R43</text>
<text x="245.3" y="96.5">D19</text>
<text x="64.7" y="102">R44</text>
<text x="65.4" y="106.8">1K</text>
<text x="106.6" y="104.3">10R</text>
<text x="203.4" y="103">D20</text>
<text x="230.1" y="102.3">D18</text>
<text x="255.2" y="108">Q4</text>
<text x="47.8" y="109.5">C</text>
<text x="48.2" y="111.4">1</text>
<text x="49.6" y="111.4">0n</text>
<text x="49.6" y="109.5">42</text>
<text x="60.9" y="112.5">6K8</text>
<text x="60.9" y="110.3">R45</text>
<text x="68.8" y="110.5">ZD5</text>
<text x="122.8" y="110.8">1u</text>
<text x="122.8" y="113.3">C44</text>
<text x="122.8" y="108.2">C43</text>
<text x="205.1" y="109.6">R46</text>
<text x="74.5" y="118.4">C45</text>
<text x="122.8" y="115.8">100n</text>
<text x="204.4" y="119.8">R47</text>
<text x="205.1" y="114.4">22R</text>
<text x="219.5" y="117.4">Q5</text>
<text x="232.6" y="116.5">C46</text>
<text x="242.8" y="116.5">C47</text>
<text x="67.9" y="122.3">R48</text>
<text x="73" y="123.3">30K</text>
<text x="74.5" y="120.9">1u</text>
<text x="205.1" y="124.6">22R</text>
<text x="67.9" y="127.4">R49</text>
<text x="73" y="128.4">82K</text>
<text x="207.8" y="127.2">D21</text>
<text x="66.9" y="136.2">100n</text>
<text x="66.9" y="133.6">C48</text>
<text x="137.1" y="137.6">R51</text>
<text x="62.8" y="142.7">R52</text>
<text x="69" y="139.2">R50</text>
<text x="69.2" y="141.4">6K8</text>
<text x="137.1" y="142.4">1K</text>
<text x="62.8" y="147.5">6K8</text>
<text x="132.9" y="147.6">220p</text>
<text x="132.9" y="145.7">C49</text>
<text x="66.6" y="153.7">MMBT5401</text>
<text x="70.5" y="151.1">Q6</text>
<text x="88.9" y="153">TP6</text>
<text x="152.4" y="155.4">JP3</text>
<text x="72" y="159">470p</text>
<text x="72" y="156.5">C50</text>
<text x="152.4" y="160.2">0R</text>
<text x="66.9" y="166.6">N.C.</text>
<text x="66.9" y="164.1">C51</text>
<text x="73" y="167.8">N.C.</text>
<text x="73" y="163">R53</text>
</g>
<g font-size="2.5" fill="#800000">
<text x="19" y="187.3">Licensed under the TAPR Open Hardware License (www.tapr.org/OHL)</text>
<text x="19" y="189.9">More info at http://www.envox.hr/eez</text>
<text x="19" y="192.4">Repository: https://github.com/eez-open</text>
</g>
<g font-size="2.1" fill="#808080">
<text x="182.6" y="21.9">8</text>
<text x="192.1" y="21.9">7</text>
<text x="181.2" y="30.9" transform="rotate(-90 181.2 30.9)">1</text>
<text x="193.9" y="30.9" transform="rotate(-90 193.9 30.9)">3</text>
<text x="103.8" y="47.3">1</text>
<text x="131.1" y="47.3">15</text>
<text x="103.8" y="49.8">2</text>
<text x="107.7" y="48.4">VIA</text>
<text x="107.7" y="51">VIB</text>
<text x="122.3" y="53.5">GNDA</text>
<text x="122.5" y="51">VDDA</text>
<text x="123.9" y="48.4">VOA</text>
<text x="131.1" y="52.4">14</text>
<text x="131.1" y="49.8">16</text>
<text x="101.8" y="54.9">3*2</text>
<text x="107.7" y="56">VDDI</text>
<text x="103.8" y="62.5">4</text>
<text x="103.8" y="65.1">5</text>
<text x="107.7" y="63.7">GNDI</text>
<text x="122.3" y="63.7">GNDB</text>
<text x="131.1" y="65.1">11</text>
<text x="131.1" y="62.5">9</text>
<text x="103.8" y="67.6">6</text>
<text x="107.7" y="66.2">DISABLE</text>
<text x="107.7" y="68.7">DT</text>
<text x="122.5" y="66.2">VDDB</text>
<text x="123.9" y="68.7">VOB</text>
<text x="131.1" y="67.6">10</text>
<text x="88.6" y="113.3">1</text>
<text x="115.9" y="113.3">7</text>
<text x="87.4" y="118.4">13</text>
<text x="87.4" y="115.9">16</text>
<text x="92.5" y="114.4">VIN</text>
<text x="92.5" y="119.5">SS</text>
<text x="92.5" y="117">UVLO</text>
<text x="108.7" y="114.4">VCC</text>
<text x="110.1" y="119.5">HD</text>
<text x="115.9" y="118.4">5</text>
<text x="87.4" y="123.5">14</text>
<text x="92.5" y="124.6">TIME</text>
<text x="110.5" y="122.1">LD</text>
<text x="115.9" y="120.9">6</text>
<text x="87.4" y="128.6">15</text>
<text x="92.5" y="129.7">RT/SYNC</text>
<text x="107.3" y="127.1">PUSH</text>
<text x="107.9" y="129.7">PULL</text>
<text x="115.9" y="126">8</text>
<text x="115.9" y="128.6">9</text>
<text x="88.6" y="133.6">4</text>
<text x="92.5" y="134.8">REF</text>
<text x="110.2" y="134.8">CS</text>
<text x="115.9" y="133.6">12</text>
<text x="87.4" y="143.8">11</text>
<text x="88.6" y="138.7">3</text>
<text x="92.5" y="139.8">COMP</text>
<text x="110.5" y="139.8">FB</text>
<text x="115.9" y="138.7">2</text>
<text x="115.9" y="143.8">10</text>
<text x="92.5" y="144.9">AGND</text>
<text x="107" y="144.9">PGND</text>
</g>
<g font-size="1.8" fill="#008080">
<text x="24.1" y="20.4">DC_BUS/1.1B</text>
<text x="189.6" y="19.1">DC_BUS</text>
<text x="245.6" y="21.6">CT_OUT</text>
<text x="247.5" y="34.3">AGND</text>
<text x="135.8" y="41.9">HI_OU</text>
<text x="141.3" y="41.9">T</text>
<text x="172.7" y="41.9">BUCK_OUT</text>
<text x="82.5" y="47">HD</text>
<text x="82.5" y="49.6">LD</text>
<text x="263.9" y="49.6">S1_DOT_OUT</text>
<text x="83.2" y="54.6">REF</text>
<text x="263.9" y="57.2">S2_DOT_OUT</text>
<text x="268.6" y="54.6">S1_OUT</text>
<text x="268.6" y="62.3">S2_OUT</text>
<text x="141.6" y="72.4">LO_OUT</text>
<text x="195.5" y="110.5">PUSH</text>
<text x="195.5" y="128.3">PULL</text>
<text x="149.1" y="138.4">CT_OUT</text>
<text x="30.1" y="155">ISO_FB/3.1C</text>
<text x="151" y="151.1">AGND</text>
<text x="62.8" y="168.9">AGND</text>
</g>
<g font-size="1.8" fill="#808080">
<text x="173.9" y="36.9">C3M0280090D</text>
<text x="218.4" y="46.4">Murata 680 uH</text>
<text x="175.2" y="54.4">100n/500V</text>
<text x="193.5" y="57.3" transform="rotate(-90 193.5 57.3)">MHD</text>
<text x="201.7" y="57.3" transform="rotate(-90 201.7 57.3)">MHD</text>
<text x="76.3" y="60.1">M</text>
<text x="77.7" y="60.1">MS</text>
<text x="80.4" y="60.1">Z5V1T1G</text>
<text x="178.4" y="67">C3D03060A</text>
<text x="193.5" y="66.4" transform="rotate(-90 193.5 66.4)">UCY2G121</text>
<text x="201.7" y="66.4" transform="rotate(-90 201.7 66.4)">UCY2G121</text>
<text x="203.8" y="67" transform="rotate(-90 203.8 67)">SH1</text>
<text x="252.7" y="68">1.75:1:1 to 2:1:1</text>
<text x="252.7" y="69.9">(e.g. 28/16/16 turns)</text>
<text x="252.7" y="66.1">VAC T60006-L2025-W380</text>
<text x="154.9" y="72.4">C3M0280090D</text>
<text x="218.4" y="74.3">Murata 680 uH</text>
<text x="125.2" y="81.7">1N5819HW-7</text>
<text x="136" y="81.7">-F</text>
<text x="242.8" y="101.9">C3D02065E</text>
<text x="202" y="106.5">1N5819HW-7-F</text>
<text x="227.5" y="103.8">C3D02065E</text>
<text x="66.3" y="112">PDZ6.2B</text>
<text x="255.2" y="110.5">C3M0280090D</text>
<text x="211.4" y="119.4">C3M0280090D</text>
<text x="228.5" y="120.4">100n/500V</text>
<text x="242.8" y="120.3">100n/500V</text>
<text x="204.5" y="132.5">1N5819HW-7-F</text>
</g>
<g font-size="1.8" fill="#800000">
<text x="191.1" y="49.8" transform="rotate(-90 191.1 49.8)">+</text>
<text x="198.8" y="49.8" transform="rotate(-90 198.8 49.8)">+</text>
</g>
<g font-size="1.8" fill="#800080">
<text x="62.2" y="131.5">fsw = 66 kHz @ Rt = 82K</text>
<text x="26.6" y="179.7">V(ULVO, min) = 2.5 V =&gt; Vin= 120 Vdc (85 Vac)</text>
<text x="26.6" y="182.2">V(ULVO, max) = 7.8 V =&gt; Vin= 374 Vdc (265 Vac) therefore limitation with ZD5 is required</text>
</g>
<text font-size="1.8" fill="#f00" x="184.1" y="139.1">Route traces between PP MOSFETs and transformer primary as short as possible and of equal length</text>
</svg>
